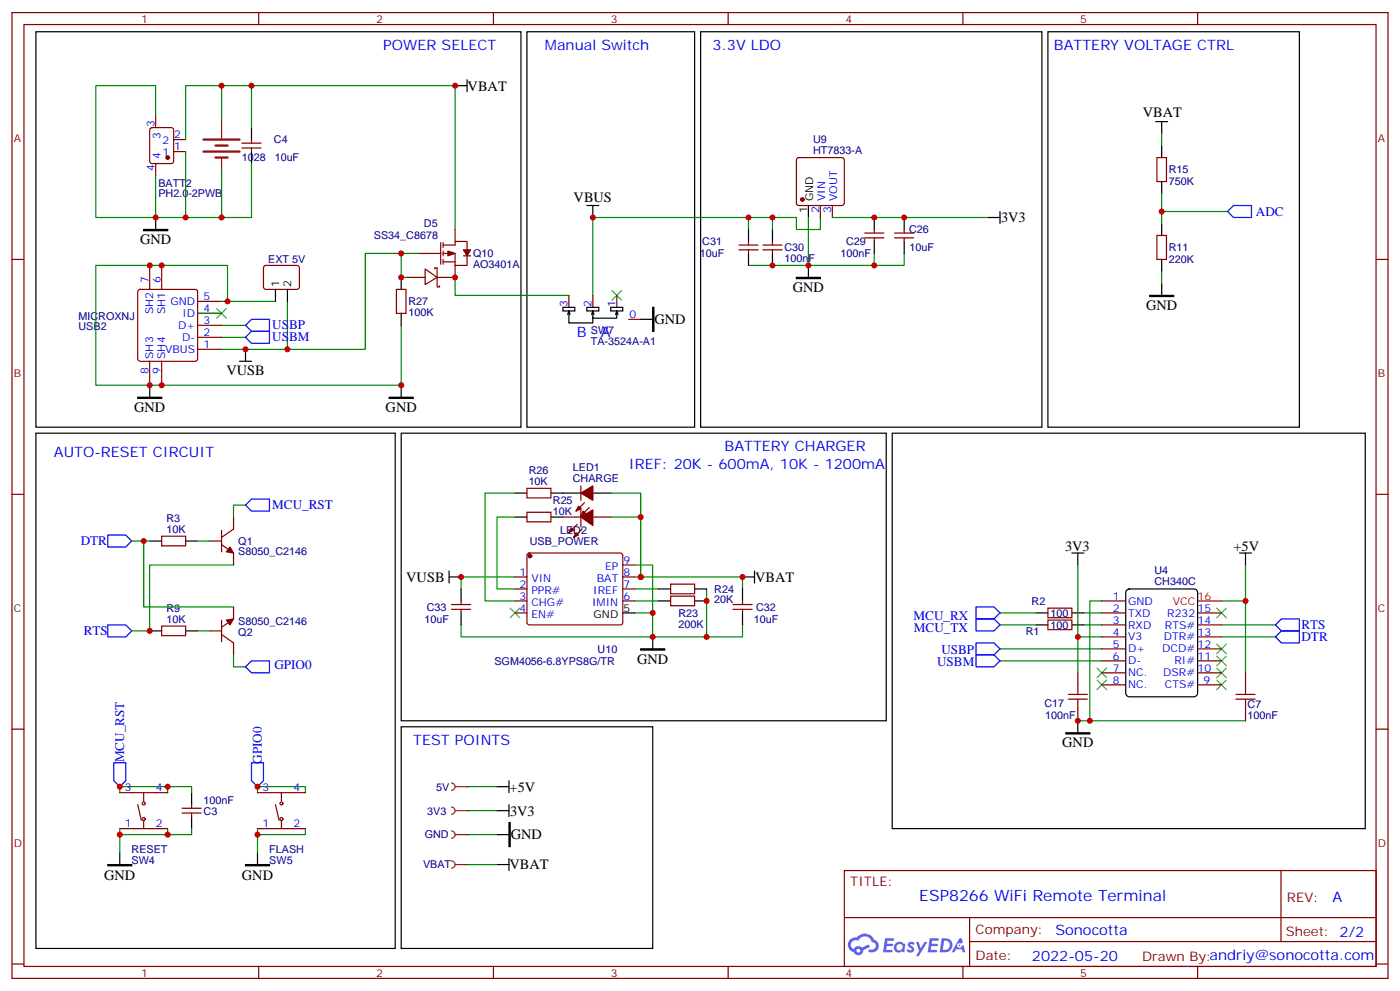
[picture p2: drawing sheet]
<svg xmlns="http://www.w3.org/2000/svg" width="412mm" height="292mm" viewBox="0 0 412 292" stroke-linecap="round" stroke-linejoin="round" font-family="sans-serif">
<g fill="none" stroke="#870000" stroke-width=".35">
<path d="M3.5 3.7h405.4v284.3h-405.4zM7.1 7.2h398.2v277.3h-398.2zM76.2 3.7v3.5M145.3 3.7v3.5M214.5 3.7v3.5M283.6 3.7v3.5M352.8 3.7v3.5M3.5 76.4h3.6M405.3 76.4h3.6M3.5 145.5h3.6M405.3 145.5h3.6M3.5 214.7h3.6"/>
<path d="M405.3 214.7h3.6M248.7 256.3h156.6v28.2h-156.6zM377.3 256.3v20.9M248.7 270.1h156.5M285.6 277.2h119.6M285.6 270.1v14.2M3.5 283.8h3.6M76.2 284.5v3.5M145.3 284.5v3.5M214.5 284.5v3.5M283.6 284.5v3.5M352.8 284.5v3.5"/>
<path d="M405.3 283.8h3.6"/>
</g>
<g fill="#5487ff">
<path d="M267.7 277.5a1.22 1.22 0 0 1 1.7 .2l-.4 .6a.47 .47 0 0 0-.3-.4 .47 .47 0 0 0-.5 .2l.1 .2a1.14 1.14 0 0 1 .8 1.8 1.14 1.14 0 0 1-1.9 0l-.2-.2 .5-.6 .7 .5a.29 .29 0 0 0 .3-.3 .29 .29 0 0 0-.2-.3 1.04 1.04 0 0 1-.6-1.7z"/>
<path d="M260.7 276.2h2.4l.3 .2-.2 .5-1.8 .1-.1 .8h1.5l.3 .4-.3 .4h-1.6l-.2 1.1h1.7l.2 .3-.2 .3-2.6 .1z"/>
<path d="M273.8 276.2h2.4l.3 .2-.1 .5-1.8 .1-.2 .8h1.6l.3 .4-.4 .4-1.6-.1-.1 1.1 1.7 .1 .2 .3-.2 .3-2.6 .1z"/>
<path d="M282.6 276.2h.7l.3 1.3-.6 .3a.69 .69 0 0 0-1 .3 .69 .69 0 0 0 .4 .9 .69 .69 0 0 0 .9-.6l.5-.2 .6 2.2h-.8l-.2-.9h-1.8l-.5 .9h-.8z"/>
<path d="M269.8 277.3h.8l.6 1.8 1.1-1.8h.9l-2.6 4.2h-.8l.9-1.5z"/>
<path d="M277.4 276.2l-.6 4.2h1.3a2.11 2.11 0 0 0 2.5-2.1 2.11 2.11 0 0 0-2.5-2.1zM278.1 277a1.39 1.39 0 0 1 1.7 1.4 1.39 1.39 0 0 1-1.8 1.2h-.3z"/>
<path d="M263.7 277.8a1.54 1.54 0 0 0-.1 2.2 1.54 1.54 0 0 0 2.2 .1l.6 .3 .3-2.3-.2-.3h-.4a1.49 1.49 0 0 0-2.4 0zM264 278.8a.94 .94 0 0 1 1.8 0 .94 .94 0 0 1-1.8 0z"/>
<path d="M250.4 276.6a2.18 2.18 0 0 0 1.1 3.7 1.44 1.44 0 0 0 1.6 .9 1.44 1.44 0 0 0 1.2-1.4l2-1.1-.5-.7-1.9 1a1.47 1.47 0 0 0-2.4 .4 1.39 1.39 0 0 1-.7-1.9 1.39 1.39 0 0 1 2-.5 2.12 2.12 0 0 1 2.2-1.3 2.12 2.12 0 0 1 1.9 1.7 1.14 1.14 0 0 1 1.1 1.4 1.14 1.14 0 0 1-1.7 .7 .43 .43 0 0 0-.5 .4 .43 .43 0 0 0 .4 .5 1.98 1.98 0 0 0 2.5-1.2 1.98 1.98 0 0 0-1.2-2.6 3.1 3.1 0 0 0-5.3-.6l-.9 .1zM252.3 279.9a.55 .55 0 0 1 1.1 0 .55 .55 0 0 1-1.1 0z"/>
<circle cx="282.6" cy="278.3" r=".26"/>
</g>
<path d="M31.7 157.5h5.3l1.8 1.8-1.8 1.7h-5.3zM72.3 148.7l1.8-1.8h5.3v3.6h-5.3zM31.7 184h5.3l1.8 1.7-1.8 1.8h-5.3zM72.3 196.3l1.8-1.7h5.3v3.5h-5.3zM33.5 224.5h3.5v5.3l-1.7 1.8-1.8-1.8zM74.1 224.5h3.5v5.3l-1.8 1.8-1.7-1.8z" fill="none" stroke="#00f" stroke-width=".35"/>
<path d="M10.6 127.5h105.8v151.7h-105.8zM44.1 159.3h3.5M54.7 159.3h3.5M44.1 185.7h3.5M54.7 185.7h3.5M56.4 233.4v3.5M35.3 251v3.5M56.4 240.4v3.5M75.8 251v3.5" fill="none" stroke="#000" stroke-width=".35"/>
<g fill="none" stroke="#870000" stroke-width=".35">
<path d="M47.6 157.9h7.1v2.8h-7.1zM61.7 159.3h3.6M65.3 156.1v6.4M68.8 152.2v3.6l-3.5 2.4M65.3 160.3l3.5 2.5v3.5M68.8 178.7v3.5l-3.5 2.5M47.6 184.3h7.1v2.8h-7.1zM61.7 185.7h3.6M65.3 186.8l3.5 2.5v3.5M65.3 182.6v6.3M35.3 233.4h14.1M40.6 236.9l1 4.6"/>
<path d="M42.3 233.4v2.4M53.6 237.9h5.7M53.6 239.4h5.7M56.4 236.9v1M56.4 239.4v1M75.8 233.4h14.2M81.1 236.9l1.1 4.6M82.9 233.4v2.4M35.3 243.9h14.1M42.3 241.5v2.4M75.8 243.9h14.2M82.9 241.5v2.4"/>
<circle cx="42.3" cy="236.5" r=".44"/>
<circle cx="82.9" cy="236.5" r=".44"/>
<circle cx="42.3" cy="241.1" r=".44"/>
<circle cx="82.9" cy="241.1" r=".44"/>
</g>
<g fill="#870000" stroke="#870000" stroke-width=".35">
<path d="M67.7 161l1.1 1.8-2.1-.3z"/>
<path d="M66.7 182.6l2.1-.4-1.1 1.8z"/>
</g>
<g fill="none" stroke="#008700" stroke-width=".35">
<path d="M38.8 159.3h5.3M42.3 159.3v19.4h26.5M58.2 159.3h3.5M72.3 148.7h-3.5v3.5M68.8 166.3h-24.7v19.4h-5.3M58.2 185.7h3.5M68.8 192.8v3.5h3.5M35.3 233.4v-1.8h14.1v1.8M49.4 231.6h7v1.8M75.8 233.4v-1.8h14.2v1.8M35.3 243.9v7.1M49.4 243.9v1.8h-14.1"/>
<path d="M56.4 243.9v1.8h-7M75.8 243.9v7.1M90 243.9v1.8h-14.2M137.6 245.7h8.8"/>
</g>
<path d="M31.7 254.5h7.1v.4h-7.1zM72.3 254.5h7.1v.4h-7.1z" fill="#000" stroke="#000" stroke-width=".35"/>
<path d="M133 244.7a1.06 1.06 0 0 1 1.1 1 1.06 1.06 0 0 1-1.1 1.1M134.1 245.7h3.5" fill="none" stroke="#8c2424" stroke-width=".35"/>
<circle cx="137.6" cy="245.7" r=".18" fill="#8c2424"/>
<path d="M149.9 242.2h.4v7h-.4z" fill="#000" stroke="#000" stroke-width=".35"/>
<path d="M146.4 231.6h3.5M146.4 238.7h3.5M149.9 229.8v3.6M149.9 236.9v3.5M146.4 245.7h3.5" fill="none" stroke="#000" stroke-width=".35"/>
<path d="M137.6 231.6h8.8M137.6 238.7h8.8" fill="none" stroke="#008700" stroke-width=".35"/>
<path d="M133 237.6a1.06 1.06 0 0 1 1.1 1.1 1.06 1.06 0 0 1-1.1 1M134.1 238.7h3.5" fill="none" stroke="#8c2424" stroke-width=".35"/>
<circle cx="137.6" cy="238.7" r=".18" fill="#8c2424"/>
<path d="M133 230.5a1.06 1.06 0 0 1 1.1 1.1 1.06 1.06 0 0 1-1.1 1.1M134.1 231.6h3.5" fill="none" stroke="#8c2424" stroke-width=".35"/>
<circle cx="137.6" cy="231.6" r=".18" fill="#8c2424"/>
<g fill="none" stroke="#000" stroke-width=".35">
<path d="M10.6 9.3h142.9v116.5h-142.9zM155.2 9.3h49.4v116.5h-49.4zM206.4 9.3h100.5v116.5h-100.5zM308.7 9.3h74.1v116.5h-74.1zM74.1 37.6v3.5M134.1 25.2h3.5M137.6 23.5v3.5M340.4 35.8h3.6M342.2 35.8v3.5M74.1 44.6v3.6M342.2 42.9v3.5M342.2 53.4v3.6"/>
<path d="M45.9 64v3.6M172.9 60.5h3.5M174.6 60.5v3.5M220.5 67.6v3.5M220.5 74.6v3.5M227.5 67.6v3.5M227.5 74.6v3.5M238.1 60.5v3.5M238.1 78.1v3.6M257.5 64v3.6M257.5 71.1v3.5M266.3 64v3.6"/>
<path d="M266.3 71.1v3.5M291 64h3.6M294.6 62.3v3.5M342.2 65.8v3.5M342.2 76.4v3.5M81.1 85.2v3.5M84.7 85.2v3.5M118.2 81.7v3.5M118.2 92.3v3.5M165.8 90.5h3.5v1h-3.5zM167.6 91.5v3.6h7v-1.8M167.6 91.5l-.4 1.1"/>
<path d="M167.6 91.5l.3 1.1M172.9 90.5h3.5v1h-3.5zM174.6 91.5v2.2h7.1v-2.2M174.6 91.5l-.3 1.1M174.6 91.5l.4 1.1M179.9 90.5h3.5v1h-3.5zM181.7 91.5l-.4 1.1M181.7 91.5l.3 1.1M188.7 94h3.6M342.2 83.4v3.6M44.1 113.4v3.5M70.6 106.4h3.5"/>
<path d="M72.3 102.8v3.6M118.2 113.4v3.5M118.2 127.5h142.9v84.7h-142.9zM262.8 127.5h139.4v116.4h-139.4zM151.7 145.2h3.5M151.7 152.2h3.5M162.3 145.2h8.8M162.3 152.2h3.5M174.6 145.2h5.3M132.3 169.9h3.5M132.3 168.1v3.5M135.8 173.4v3.5"/>
<path d="M194 176.9h3.6M194 173.4h3.6M204.6 176.9h3.5M204.6 173.4h3.5M218.7 173.4v3.5M218.7 169.9h3.5M222.2 168.1v3.5M315.7 162.8h3.6M317.5 162.8v3.5M331.8 173.8l.9-.4h19l.9 .4 .2 .6v29.7l-.5 .8-.6 .2h-19l-.9-.4-.2-.6v-29.7zM365.1 162.8h3.6M366.9 162.8v3.5"/>
<path d="M135.8 180.4v3.6M183.4 180.4h3.6M192.3 187.5v3.5M218.7 180.4v3.6M305.2 184h3.5M305.2 180.4h3.5M315.7 184h3.6M315.7 180.4h3.6M118.2 214h74.1v65.2h-74.1zM317.5 212.2v3.5"/>
</g>
<g fill="none" stroke="#008700" stroke-width=".35">
<path d="M45.9 34v-8.8h-17.7v38.8h17.7v-12.3M65.3 25.2h68.8v42.4M65.3 35.8v-10.6h-10.6v15.9M74.1 25.2v12.4M342.2 39.3v3.6M54.7 44.6v19.4h-8.8M65.3 49.9v14.1h-10.6M74.1 48.2v15.8h-8.8M342.2 57v8.8M118.2 74.6v7.1h1.7M123.5 74.6h-15.9v28.2h-42.3M220.5 78.1h17.6"/>
<path d="M220.5 64v3.6M227.5 64h7.1v3.6h7.1v-3.6M227.5 67.6v-3.6h-52.9v23M238.1 64v14.1M245.2 64h45.8M257.5 74.6v3.5h-19.4M266.3 74.6v3.5h-8.8M342.2 79.9v3.5M342.2 62.3h19.4M58.2 92.3h7.1M65.3 88.7h1.7v-10.6h-38.8v35.3h90v-17.6M65.3 95.8h7"/>
<path d="M65.3 99.3h7M67 88.7h14.1M84.7 88.7v14.1M134.1 81.7v5.3h33.5M151.7 169.9h-15.9v3.5M187 166.3h5.3v14.1M187 173.4h7M187 169.9h31.7v3.5M187 176.9h7M208.1 173.4v14.1M317.5 166.3v21.2h7.1M324.6 176.9h-3.6v35.3"/>
<path d="M366.9 166.3v10.6h-7.1M366.9 176.9v21.2M135.8 184v3.5h82.9v-3.5M187 180.4h5.3v7.1M294.6 184h10.6M294.6 180.4h10.6M294.6 194.6h30M294.6 191h30M317.5 187.5v10.6M319.3 184h5.3M319.3 180.4h5.3M359.8 184h15.9"/>
<path d="M359.8 187.5h15.9M317.5 212.2h49.4"/>
</g>
<g fill="none" stroke="#870000" stroke-width=".35">
<path d="M44.3 37.8l.5-.2h5.6l.7 .4 .1 9.4-.5 .7-5.9 .1-.6-.5-.1-9.4zM45.9 34v3.6M45.9 48.2v3.5M51.2 44.6h3.5M51.2 41.1h3.5M71.3 43.6h5.6M71.3 42.2h5.6M74.1 41.1v1.1M74.1 43.6v1M234.8 46.6l.5-.2h12.7l.5 .2 .2 .5v12.7l-.2 .5-.5 .2h-12.7l-.5-.2-.2-.5v-12.7zM340.8 46.4h2.8v7h-2.8zM44.1 78.1v7.1"/>
<path d="M47.6 78.1v7.1M77.8 78.3l.5-.2 9.5 .1 .4 .6-.1 6-.6 .4-9.5-.1-.4-.6v-5.7zM123.5 74.6h6.3M125.2 79.2l3.6 2.5-3.6 2.1zM128.1 79.2v-.4h.7v2.9M129.8 71.4v6.4M130.5 72.1h3.6v-1h3.5v2.5M130.5 74.6h3.6v3.5M130.5 77.1h3.6M130.5 71.4v1.4M130.5 73.9v1.4M130.5 76.4v1.4"/>
<path d="M134.1 78.1v3.6h-5.3M134.1 67.6v3.5M136.5 75.3h2.1M137.6 75.3v2.8h-3.5M217.7 73.6h5.6M217.7 72.1h5.6M220.5 71.1v1M220.5 73.6v1M224.7 73.6h5.7M224.7 72.1h5.7M227.5 71.1v1M227.5 73.6v1"/>
<path d="M241.7 60.5v3.5M245.2 60.5v3.5M254.7 70h5.6M254.7 68.6h5.6M257.5 67.6v1M257.5 70v1.1M263.5 70h5.7M263.5 68.6h5.7M266.3 67.6v1M266.3 70v1.1M340.8 69.3h2.8v7.1h-2.8zM40.8 85.4l.5-.2h16.2l.5 .2 .2 .5v19.8l-.2 .5-.5 .2h-16.2l-.5-.3-.2-.4v-19.8z"/>
<path d="M58.2 88.7h7.1M58.2 92.3h7.1M58.2 95.8h7.1M58.2 99.3h7.1M116.8 85.2h2.8v7.1h-2.8zM119.9 81.7h5.3M128.8 81.7v2.8h.7v-.4M167.6 87v3.5M174.6 87v3.5M181.7 87v3.5M185.2 94h3.5M44.1 106.4v7"/>
<path d="M47.6 106.4v7M58.2 102.8h7.1M155.2 150.8h7.1v2.8h-7.1zM155.2 143.8h7.1v2.8h-7.1zM165.8 152.2h5.3M170 154.3l-2.4 2.5M171.1 143.1v4.2M171.1 149.4v5.6M171.4 155.8l-2.4 2.4M172.2 148l-2.5 2.5M173.6 149.4l-2.5 2.5M174.6 152.2h5.3"/>
<path d="M133 179.4h5.6M133 178h5.6M135.8 176.9v1.1M135.8 179.4v1M151.7 176.9h3.5M151.7 169.9h3.5M151.7 173.4h3.5M155.5 163l.4-.2h26.8l.5 .2 .2 .5v20l-.7 .5-27-.1-.5-.6v-19.8zM183.4 176.9h3.6M183.4 169.9h3.6M183.4 173.4h3.6M183.4 166.3h3.6"/>
<path d="M197.6 175.5h7v2.8h-7zM197.6 172h7v2.8h-7zM215.9 179.4h5.6M215.9 178h5.6M218.7 176.9v1.1M218.7 179.4v1M308.7 179h7v2.9h-7zM324.6 176.9h7M151.7 180.4h3.5M308.7 182.6h7v2.8h-7zM317.5 198.1v3.5M324.6 180.4h7"/>
<path d="M324.6 184h7M324.6 187.5h7M324.6 191h7M324.6 194.6h7M324.6 198.1h7M352.8 180.4h7M352.8 184h7M352.8 187.5h7M352.8 191h7M352.8 194.6h7M352.8 198.1h7M366.9 198.1v3.5"/>
<path d="M317.5 208.7v3.5M324.6 201.6h7M352.8 201.6h7M366.9 208.7v3.5"/>
</g>
<path d="M361.6 62.3l1.8-1.8h5.3v3.5h-5.3zM72.3 95.8l1.8-1.8h5.3v3.5h-5.3zM72.3 99.3l1.8-1.8h5.3v3.6h-5.3zM287.5 178.7h5.3l1.8 1.7-1.8 1.8h-5.3zM287.5 182.2h5.3l1.8 1.8-1.8 1.7h-5.3zM287.5 192.8h5.3l1.8 1.8-1.8 1.7h-5.3zM287.5 189.3h5.3l1.8 1.7-1.8 1.8h-5.3zM375.7 184l1.8-1.8h5.3v3.5h-5.3zM375.7 187.5l1.8-1.8h5.3v3.6h-5.3z" fill="none" stroke="#00f" stroke-width=".35"/>
<g fill="none" stroke="#3c3" stroke-width=".35">
<path d="M63.9 90.8l2.8 2.9M66.7 90.8l-2.8 2.9M180.3 85.5l2.8 2.9M183.1 85.5l-2.8 2.9M150.3 179l2.8 2.9M153.1 179l-2.8 2.9M358.4 179l2.8 2.9M361.2 179l-2.8 2.9M323.1 196.7l2.9 2.8M326 196.7l-2.9 2.8M358.4 196.7l2.8 2.8M358.4 193.1l2.8 2.9"/>
<path d="M358.4 189.6l2.8 2.8M361.2 196.7l-2.8 2.8M361.2 193.1l-2.8 2.9M361.2 189.6l-2.8 2.8M323.1 200.2l2.9 2.8M326 200.2l-2.9 2.8M358.4 200.2l2.8 2.8M361.2 200.2l-2.8 2.8"/>
</g>
<path d="M42.3 67.6h7.1v.3h-7.1zM192.3 90.5h.3v7h-.3zM234.6 81.7h7.1v.3h-7.1zM338.7 87h7v.3h-7zM40.6 116.9h7v.4h-7zM114.7 116.9h7v.4h-7zM188.7 191h7.1v.4h-7.1zM314 215.7h7v.4h-7z" fill="#000" stroke="#000" stroke-width=".35"/>
<path d="M314.7 205.8h5.6M314.7 204.4h5.6M317.5 201.6v2.8M317.5 205.8v2.9M364.1 205.8h5.6M364.1 204.4h5.6M366.9 201.6v2.8M366.9 205.8v2.9" fill="none" stroke="#a10000" stroke-width=".35"/>
<path d="M352.8 176.9h7" fill="none" stroke="#f00" stroke-width=".35"/>
<g fill="#870000" stroke="#870000" stroke-width=".35">
<path d="M171.1 145.2l3.5-2.1v4.2z"/>
<path d="M170.4 149l.7 .8-1.4 .7z"/>
<path d="M171.8 150.5l.7 .7-1.4 .7z"/>
<path d="M168.3 155.4l.7 .7-1.4 .7z"/>
<path d="M169.7 156.8l.7 .7-1.4 .7z"/>
<path d="M171.1 152.2l3.5-2.1v4.6z"/>
<path d="M131.9 73.9l2.2 .7-2.2 .7z"/>
<path d="M136.5 73.6h2.1l-1 1.7z"/>
<circle cx="236.4" cy="58.7" r=".53"/>
<circle cx="156.1" cy="163.7" r=".53"/>
<circle cx="49.4" cy="46.4" r=".53"/>
</g>
<path d="M60 41.1h10.6M60 44.6h10.6M63.5 42.9h3.5M63.5 46.4h3.5" fill="none" stroke="#8c2424" stroke-width=".71"/>
<path d="M65.3 35.8v4.9M65.3 46.4v3.5M133 253.5a1.06 1.06 0 0 1 1.1 1 1.06 1.06 0 0 1-1.1 1.1M134.1 254.5h3.5" fill="none" stroke="#8c2424" stroke-width=".35"/>
<circle cx="137.6" cy="254.5" r=".18" fill="#8c2424"/>
<path d="M151.7 145.2h-8.8v31.7h8.8M151.7 152.2h-5.3v21.2h5.3M179.9 145.2h8.8v7M179.9 152.2h8.8v17.7M137.6 254.5h8.8" fill="none" stroke="#008700" stroke-width=".35"/>
<path d="M146.4 254.5h3.5M149.9 252.8v3.5" fill="none" stroke="#000" stroke-width=".35"/>
<g fill="#c00">
<circle cx="44.1" cy="185.7" r=".88"/>
<circle cx="42.3" cy="159.3" r=".88"/>
<circle cx="35.3" cy="231.6" r=".88"/>
<circle cx="75.8" cy="245.7" r=".88"/>
<circle cx="35.3" cy="245.7" r=".88"/>
<circle cx="49.4" cy="245.7" r=".88"/>
<circle cx="49.4" cy="231.6" r=".88"/>
<circle cx="75.8" cy="231.6" r=".88"/>
<circle cx="321" cy="212.2" r=".88"/>
<circle cx="366.9" cy="176.9" r=".88"/>
<circle cx="317.5" cy="212.2" r=".88"/>
<circle cx="317.5" cy="187.5" r=".88"/>
<circle cx="84.7" cy="102.8" r=".88"/>
<circle cx="67" cy="88.7" r=".88"/>
<circle cx="188.7" cy="152.2" r=".88"/>
<circle cx="188.7" cy="169.9" r=".88"/>
<circle cx="208.1" cy="187.5" r=".88"/>
<circle cx="192.3" cy="187.5" r=".88"/>
<circle cx="174.6" cy="64" r=".88"/>
<circle cx="72.3" cy="102.8" r=".88"/>
<circle cx="47.6" cy="113.4" r=".88"/>
<circle cx="118.2" cy="113.4" r=".88"/>
<circle cx="257.5" cy="78.1" r=".88"/>
<circle cx="238.1" cy="78.1" r=".88"/>
<circle cx="227.5" cy="78.1" r=".88"/>
<circle cx="227.5" cy="64" r=".88"/>
<circle cx="266.3" cy="64" r=".88"/>
<circle cx="257.5" cy="64" r=".88"/>
<circle cx="220.5" cy="64" r=".88"/>
<circle cx="44.1" cy="78.1" r=".88"/>
<circle cx="47.6" cy="78.1" r=".88"/>
<circle cx="44.1" cy="113.4" r=".88"/>
<circle cx="218.7" cy="169.9" r=".88"/>
<circle cx="135.8" cy="169.9" r=".88"/>
<circle cx="192.3" cy="180.4" r=".88"/>
<circle cx="208.1" cy="176.9" r=".88"/>
<circle cx="134.1" cy="81.7" r=".88"/>
<circle cx="118.2" cy="81.7" r=".88"/>
<circle cx="118.2" cy="74.6" r=".88"/>
<circle cx="45.9" cy="64" r=".88"/>
<circle cx="54.7" cy="64" r=".88"/>
<circle cx="65.3" cy="25.2" r=".88"/>
<circle cx="74.1" cy="25.2" r=".88"/>
<circle cx="65.3" cy="64" r=".88"/>
<circle cx="342.2" cy="62.3" r=".88"/>
<circle cx="134.1" cy="25.2" r=".88"/>
</g>
<text font-size="4.6" fill="#00f" x="270.8" y="265.3">ESP8266 WiFi Remote Terminal</text>
<g font-size="4.2" fill="#00f">
<text x="112.9" y="14.6">POWER SELECT</text>
<text x="160.5" y="14.6">Manual Switch</text>
<text x="209.9" y="14.6">3.3V LDO</text>
<text x="310.4" y="14.6">BATTERY VOLTAGE CTRL</text>
<text x="170" y="99.1">B</text>
<text x="177" y="99.1">A</text>
<text x="15.9" y="134.6">AUTO-RESET CIRCUIT</text>
<text x="213.4" y="132.8">BATTERY CHARGER</text>
<text x="185.2" y="138.1">IREF: 20K - 600mA, 10K - 1200mA</text>
<text x="121.7" y="219.3">TEST POINTS</text>
<text x="392.5" y="265.6">A</text>
<text x="310.9" y="275.1">Sonocotta</text>
<text x="304" y="282.9">2022-05-20</text>
</g>
<g font-size="4.2">
<text x="137.8" y="26.7">VBAT</text>
<text x="336.7" y="34.5">VBAT</text>
<text x="169" y="59.3">VBUS</text>
<text x="294.9" y="65.5">3V3</text>
<text x="41.3" y="71.9">GND</text>
<text x="233.5" y="86">GND</text>
<text x="192.8" y="95.4">GND</text>
<text x="337.6" y="91.3">GND</text>
<text x="66.7" y="110.5">VUSB</text>
<text x="39.5" y="121.3">GND</text>
<text x="113.6" y="121.3">GND</text>
<text x="313.7" y="162.1">3V3</text>
<text x="363.4" y="162.1">+5V</text>
<text x="119.7" y="171.3">VUSB</text>
<text x="222.4" y="171.3">VBAT</text>
<text x="187.7" y="195.4">GND</text>
<text x="312.9" y="220">GND</text>
<text x="150.1" y="233">+5V</text>
<text x="150.3" y="240.1">3V3</text>
<text x="150.5" y="247.1">GND</text>
<text x="150.1" y="256">VBAT</text>
<text x="30.7" y="259.2">GND</text>
<text x="71.3" y="259.2">GND</text>
</g>
<g font-size="3.9" fill="#00f">
<text x="370" y="63.5">ADC</text>
<text x="80.2" y="96.9">USBP</text>
<text x="80.2" y="100.4">USBM</text>
<text x="80.2" y="149.8">MCU_RST</text>
<text x="23.8" y="160.5">DTR</text>
<text x="269.1" y="182.6">MCU_RX</text>
<text x="269.2" y="186">MCU_TX</text>
<text x="383.4" y="185.1">RTS</text>
<text x="24.7" y="187">RTS</text>
<text x="383.4" y="188.6">DTR</text>
<text x="80.8" y="197">GPIO0</text>
<text x="276" y="195.9">USBM</text>
<text x="277.3" y="192.4">USBP</text>
<text x="36.6" y="224.4" transform="rotate(-90 36.6 224.4)">MCU_RST</text>
<text x="77.2" y="224.9" transform="rotate(-90 77.2 224.9)">GPIO0</text>
</g>
<g font-size="3.9" fill="#800">
<text x="250.5" y="260.9">TITLE:</text>
<text x="379.1" y="265.6">REV:</text>
<text x="287.4" y="275.1">Company:</text>
<text x="378.7" y="275.7">Sheet: 2/2</text>
<text x="287.4" y="282.8">Date:</text>
<text x="336.4" y="282.8">Drawn By:andriy@sonocotta.com</text>
</g>
<g font-size="3.2" fill="#800">
<text x="41.6" y="6.7">1</text>
<text x="110.8" y="6.7">2</text>
<text x="179.9" y="6.7">3</text>
<text x="249.1" y="6.7">4</text>
<text x="318.2" y="6.7">5</text>
<text x="4.1" y="41.8">A</text>
<text x="405.9" y="41.8">A</text>
<text x="4.1" y="110.9">B</text>
<text x="405.9" y="110.9">B</text>
<text x="4.1" y="180.1">C</text>
<text x="405.9" y="180.1">C</text>
<text x="4.1" y="249.2">D</text>
<text x="405.9" y="249.2">D</text>
<text x="41.6" y="287.5">1</text>
<text x="110.8" y="287.5">2</text>
<text x="179.9" y="287.5">3</text>
<text x="249.1" y="287.5">4</text>
<text x="318.2" y="287.5">5</text>
</g>
<g font-size="3.2" fill="#00f">
<text x="45.5" y="37.4" transform="rotate(-90 45.5 37.4)">3</text>
<text x="47.3" y="40.9" transform="rotate(-90 47.3 40.9)">3</text>
<text x="51.3" y="40.7">2</text>
<text x="47.3" y="46.8" transform="rotate(-90 47.3 46.8)">4</text>
<text x="47.8" y="46">1</text>
<text x="47.8" y="42.5">2</text>
<text x="51.3" y="44.3">1</text>
<text x="45.5" y="50.3" transform="rotate(-90 45.5 50.3)">4</text>
<text x="243.1" y="59.2" transform="rotate(-90 243.1 59.2)">VIN</text>
<text x="246.6" y="59.2" transform="rotate(-90 246.6 59.2)">VOUT</text>
<text x="241.3" y="62.7" transform="rotate(-90 241.3 62.7)">2</text>
<text x="244.8" y="62.7" transform="rotate(-90 244.8 62.7)">3</text>
<text x="43.7" y="83.4" transform="rotate(-90 43.7 83.4)">7</text>
<text x="47.3" y="83.4" transform="rotate(-90 47.3 83.4)">6</text>
<text x="50.2" y="89.8">GND</text>
<text x="60" y="88.4">5</text>
<text x="45.2" y="92.5" transform="rotate(-90 45.2 92.5)">SH2</text>
<text x="48.7" y="92.5" transform="rotate(-90 48.7 92.5)">SH1</text>
<text x="53.7" y="93.3">ID</text>
<text x="60" y="91.9">4</text>
<text x="60" y="95.4">3</text>
<text x="167.2" y="90.3" transform="rotate(-90 167.2 90.3)">3</text>
<text x="174.3" y="90.3" transform="rotate(-90 174.3 90.3)">2</text>
<text x="181.3" y="90.3" transform="rotate(-90 181.3 90.3)">1</text>
<text x="185.4" y="93.7">0</text>
<text x="52.5" y="96.8">D+</text>
<text x="53.6" y="100.4">D-</text>
<text x="60" y="99">2</text>
<text x="45.2" y="105.7" transform="rotate(-90 45.2 105.7)">SH3</text>
<text x="48.7" y="103.9">VBUS</text>
<text x="48.7" y="105.7" transform="rotate(-90 48.7 105.7)">SH4</text>
<text x="60" y="102.5">1</text>
<text x="43.7" y="110.1" transform="rotate(-90 43.7 110.1)">8</text>
<text x="47.3" y="110.1" transform="rotate(-90 47.3 110.1)">9</text>
<text x="178.2" y="167.7">EP</text>
<text x="183.6" y="166">9</text>
<text x="153" y="169.5">1</text>
<text x="153" y="173">2</text>
<text x="156.5" y="171.3">VIN</text>
<text x="175.8" y="171.3">BAT</text>
<text x="183.6" y="173">7</text>
<text x="183.6" y="169.5">8</text>
<text x="153" y="176.6">3</text>
<text x="156.5" y="174.8">PPR#</text>
<text x="156.5" y="178.3">CHG#</text>
<text x="174.4" y="178.3">IMIN</text>
<text x="174.8" y="174.8">IREF</text>
<text x="183.6" y="176.6">6</text>
<text x="327.8" y="176.6">1</text>
<text x="332.3" y="178">GND</text>
<text x="153" y="180.1">4</text>
<text x="156.5" y="181.9">EN#</text>
<text x="327.8" y="183.6">3</text>
<text x="327.8" y="180.1">2</text>
<text x="332.3" y="185">RXD</text>
<text x="332.3" y="181.5">TXD</text>
<text x="343.1" y="185">RTS#</text>
<text x="343.8" y="181.5">R232</text>
<text x="352.8" y="180.1">15</text>
<text x="352.8" y="183.6">14</text>
<text x="327.8" y="190.7">5</text>
<text x="327.8" y="187.1">4</text>
<text x="332.3" y="188.6">V3</text>
<text x="342.9" y="188.6">DTR#</text>
<text x="352.8" y="187.1">13</text>
<text x="352.8" y="190.7">12</text>
<text x="327.8" y="197.7">7</text>
<text x="327.8" y="194.2">6</text>
<text x="332.3" y="195.6">D-</text>
<text x="332.3" y="192.1">D+</text>
<text x="342.4" y="192.1">DCD#</text>
<text x="345.9" y="195.6">RI#</text>
<text x="352.8" y="194.2">11</text>
<text x="352.8" y="197.7">10</text>
<text x="327.8" y="201.3">8</text>
<text x="332.3" y="202.7">NC.</text>
<text x="332.3" y="199.1">NC.</text>
<text x="342.7" y="199.1">DSR#</text>
<text x="343.1" y="202.7">CTS#</text>
<text x="354.5" y="201.3">9</text>
<text x="36.8" y="233">3</text>
<text x="45.9" y="233">4</text>
<text x="77.4" y="233">3</text>
<text x="86.4" y="233">4</text>
<text x="36.8" y="243.6">1</text>
<text x="45.9" y="243.6">2</text>
<text x="77.4" y="243.6">1</text>
<text x="86.4" y="243.6">2</text>
</g>
<g font-size="3.2" fill="#000080">
<text x="71.3" y="47.4">1028</text>
<text x="80.7" y="42.2">C4</text>
<text x="80.9" y="47.5">10uF</text>
<text x="239.5" y="45.3">HT7833-A</text>
<text x="239.5" y="42.1">U9</text>
<text x="344.3" y="51">R15</text>
<text x="46.7" y="58.1">PH2.0-2PWB</text>
<text x="46.7" y="55">BATT2</text>
<text x="344.3" y="54.4">750K</text>
<text x="110.2" y="70.4">SS34_C8678</text>
<text x="124.9" y="66.9">D5</text>
<text x="267.8" y="68.7">C26</text>
<text x="79" y="77.5">EXT 5V</text>
<text x="139.3" y="75.7">Q10</text>
<text x="206.1" y="75.8">10uF</text>
<text x="206.9" y="72.2">C31</text>
<text x="231.1" y="77.2">100nF</text>
<text x="231.1" y="73.9">C30</text>
<text x="247.6" y="75.8">100nF</text>
<text x="249.2" y="72.2">C29</text>
<text x="267.9" y="74">10uF</text>
<text x="344.3" y="77.3">220K</text>
<text x="344.3" y="74">R11</text>
<text x="139.3" y="78.9">AO3401A</text>
<text x="120.3" y="89.9">R27</text>
<text x="23.1" y="94.1">MICROXNJ</text>
<text x="120.3" y="93">100K</text>
<text x="23.1" y="97.1">USB2</text>
<text x="174.1" y="101.5">TA-3524A-A1</text>
<text x="174.1" y="98.2">SW7</text>
<text x="155.7" y="142.7">10K</text>
<text x="155.7" y="139.5">R26</text>
<text x="168.7" y="142">CHARGE</text>
<text x="168.7" y="138.7">LED1</text>
<text x="162.9" y="148.5">R25</text>
<text x="49" y="153.7">R3</text>
<text x="162.9" y="151.6">10K</text>
<text x="49" y="156.8">10K</text>
<text x="70.2" y="160.3">Q1</text>
<text x="156" y="160.4">USB_POWER</text>
<text x="165" y="157.2">LED2</text>
<text x="70.2" y="163.5">S8050_C2146</text>
<text x="340.1" y="172.3">CH340C</text>
<text x="340.1" y="169.1">U4</text>
<text x="125.7" y="179.8">C33</text>
<text x="210.4" y="177.6">20K</text>
<text x="210.4" y="174.5">R24</text>
<text x="222.8" y="179.8">C32</text>
<text x="303.9" y="178.1">R2</text>
<text x="49" y="183.3">10K</text>
<text x="49" y="180.2">R9</text>
<text x="70.2" y="184">S8050_C2146</text>
<text x="125" y="183.4">10uF</text>
<text x="199.8" y="184.7">200K</text>
<text x="199.8" y="181.6">R23</text>
<text x="222" y="183.4">10uF</text>
<text x="309.5" y="185.1">100</text>
<text x="309.5" y="181.6">100</text>
<text x="70.2" y="187.1">Q2</text>
<text x="302.1" y="186.9">R1</text>
<text x="145.7" y="195.7">SGM4056-6.8YPS8G/TR</text>
<text x="176" y="192.2">U10</text>
<text x="307.6" y="208">C17</text>
<text x="367.5" y="208.4">C7</text>
<text x="307.9" y="211.6">100nF</text>
<text x="367.5" y="211.6">100nF</text>
<text x="128.5" y="232.8">5V</text>
<text x="60" y="236.8">100nF</text>
<text x="60" y="240">C3</text>
<text x="125.8" y="239.8">3V3</text>
<text x="38.8" y="251">RESET</text>
<text x="79.3" y="251">FLASH</text>
<text x="125.1" y="246.8">GND</text>
<text x="38.8" y="254.4">SW4</text>
<text x="79.3" y="254.4">SW5</text>
<text x="124.6" y="255.7">VBAT</text>
</g>
<g font-size="3.2">
<text x="239.5" y="59.2" transform="rotate(-90 239.5 59.2)">GND</text>
<text x="237.8" y="62.7" transform="rotate(-90 237.8 62.7)">1</text>
<text x="82.2" y="84.5" transform="rotate(-90 82.2 84.5)">1</text>
<text x="85.7" y="84.5" transform="rotate(-90 85.7 84.5)">2</text>
<text x="174.9" y="181.9">GND</text>
<text x="183.6" y="180.1">5</text>
</g>
<g font-size="3.2" fill="#f00">
<text x="345.5" y="178">VCC</text>
<text x="352.8" y="176.6">16</text>
</g>
</svg>
